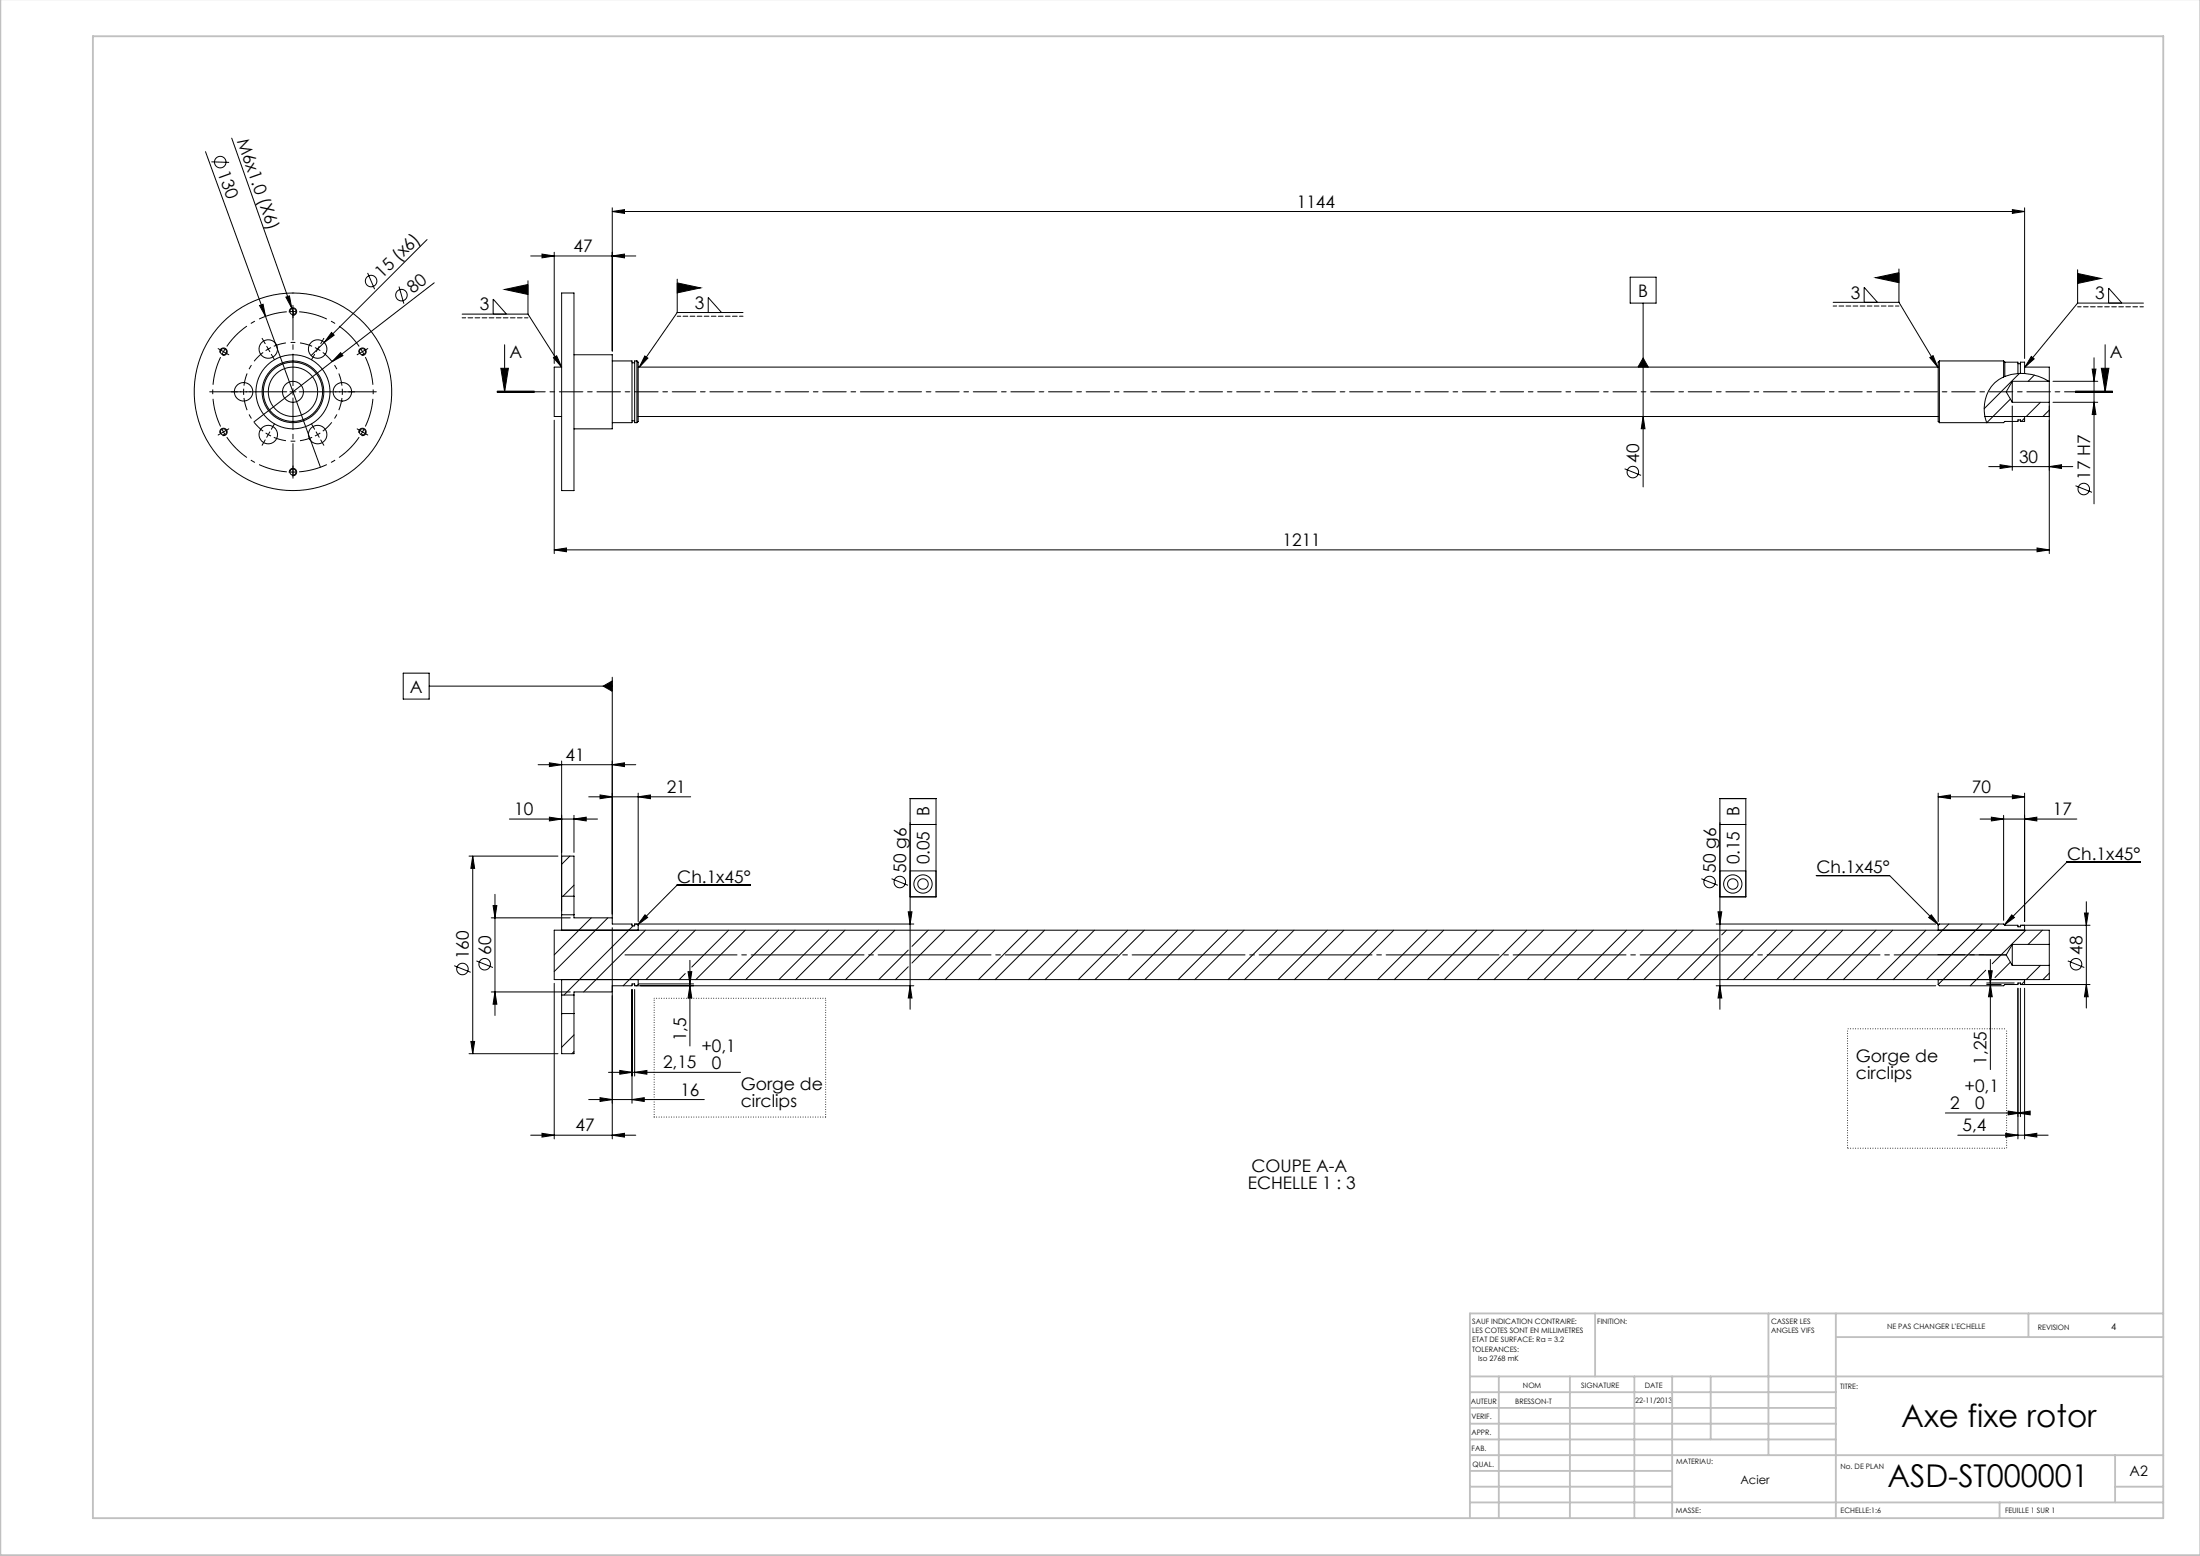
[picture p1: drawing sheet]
<svg xmlns="http://www.w3.org/2000/svg" width="594mm" height="420mm" viewBox="0 0 594 420" stroke-linecap="round" stroke-linejoin="round" font-family="sans-serif">
<g fill="none" stroke="#000" stroke-width=".27">
<path d="M62.6 37.3l16.8 47.7M55.5 40.9l16.2 44.5M57.1 43.7l4.8 .1M165.3 57.1l3.3-.5v1zM165.3 56.1v38.7M165.3 57.1h381.3M543.3 56.6l3.3 .5-3.3 .5zM546.6 56.1v40.7M99.3 73.7l1.8 4.4M107.7 77.4l1.3 4.6M115.3 64.7l-31.3 31.3M117.2 76.3l-27.5 21.3"/>
<path d="M136.3 78.1l6.3-1.3v2.7zM142.6 75.8v9M143.3 69.1h28.4M146.3 68.6l3.3 .5-3.3 .5zM149.6 68.1v30M151.6 79.1h3.4v53.3h-3.4zM165.3 69.1l3.3-.5v1zM182.9 76.4l6.3 1.3-6.3 1.4zM182.9 75.4v9M440.1 74.8h7v7h-7zM506.4 75l6.3-1.4v2.7zM512.7 72.6v9"/>
<path d="M561 73.8l6.3 1.4-6.3 1.3zM561 72.8v9M59.4 95.2a1 1 0 0 1 .9-1.3 1 1 0 0 1 1 1.1 1 1 0 0 1-1.2 .9M70.1 82.5l.9-.4 .7 3.3zM71.7 85.4l14.8 40.7M77.2 80.2l.9-.3 .7 3.2zM78.1 84.4a1 1 0 0 1 .9-1.3 1 1 0 0 1 1.1 1.1 1 1 0 0 1-1.3 .9M89.5 89.7l.7 .8-2.7 1.9zM89.7 97.6l-21.2 16.3M92 95.2l.6 .8-2.9 1.6zM96.9 95.2a1 1 0 0 1 .9-1.3 1 1 0 0 1 1.1 1.1 1 1 0 0 1-1.3 .9M124.8 84.8h17.8"/>
<path d="M133.2 84.8v-4.1l3.6 4.1M135.2 99.4h2.1l-1.1 6.4zM136.2 93.1v12.7M142.6 84.8l9 14.3M149.4 96.6l.9-.6 1.3 3.1zM151.6 99.1h-2v13.3h2M155 95.8h10.3v20h-10.3M165.3 97.4h5.3v16.7h-5.3M170.6 97.9h.8M172 97.4h-.6v16.7h.6M172 97.4v16.7M172 97.4l.3 .4v16l-.3 .3"/>
<path d="M172.3 99.1h351M174.1 96.1l.8 .6-2.3 2.4zM182.9 84.4h17.7M182.9 84.4l-10.3 14.7M191.2 84.4v-4.1l3.6 4.1M443.6 81.8v49.6M443.6 96.6l1.4 2.5h-2.8zM495 81.6h17.7M503.3 81.6v-4l3.6 4M512.7 81.6l10.5 17.5M521.1 96.5l.8-.5 1.3 3.1zM523.6 97.4l-.3 .4v16l.3 .3"/>
<path d="M523.6 97.4v16.7M523.6 97.4h17.4M541 97.4v4.3M541 97.4l.3 .4M541.3 97.8h3.5v3M541.3 97.8v3.8M544.8 98.2h.7M545.5 97.8h1.1v3h-1.1zM546.6 99.1h6.7v3.9M548.4 96.2l.8 .7-2.5 2.2zM561 81.8h17.7M561 81.8l-14.3 17.3"/>
<path d="M564.9 99.6h1l-.5 3.3zM565.4 96.6v39.4M567.4 99.4h2l-1 6.4zM568.4 93.1v12.7M569.3 81.8v-4l3.6 4M59.4 116.9a1 1 0 0 1 .9-1.3 1 1 0 0 1 1 1.1 1 1 0 0 1-1.2 .9M96.9 116.9a1 1 0 0 1 .9-1.3 1 1 0 0 1 1.1 1.1 1 1 0 0 1-1.3 .9M97.1 116.2l1.5 .8M98.3 115.9l-.9 1.4M134.2 105.8h10M134.2 105.9h10M134.2 105.6h10"/>
<path d="M149.6 113.4v36M170.6 113.6h.8M172.3 112.4h351M443.6 112.4l.6 3.3h-1.1zM535.9 112.4h17.4M541 101.7a9.7 9.7 0 0 0-4.7 12.1l.1 .3 6.4-6.4M541.3 101.6l-.3 .1M543.3 109.6v17.4M543.3 102.9v5.7M543.3 102.9h9.9M543.3 108.6h10M543.3 102.9l-1.6 2.9 1.6 2.8"/>
<path d="M544.8 100.8l-1.8 .3-1.7 .5M545.2 100.8l-9.5 9.5M545.5 100.8h-.7M546.6 112.9l-.8 .9M546.6 112.4v1.4h-1.1v-.5h-.7v.5h-3.5l-.3 .3h-17.4M546.7 100.8a14 14 0 0 1 6.6 2.2M549.3 101.2l-1.7 1.7M550.9 108.6l-3.8 3.8M553.3 110.7l-1.7 1.7M553.3 103v5.6M553.3 108.6v40.8M554.3 102.9h12.1"/>
<path d="M554.3 108.6h12.1M560.4 105.6h10zM560.4 105.8h10M560.4 105.9h10M565.4 108.6l.5 3.3h-1zM78.1 127.7a1 1 0 0 1 .9-1.3 1 1 0 0 1 1.1 1.1 1 1 0 0 1-1.3 .9M438.6 126.5l4.5 1.8M537 126h22.7M540 125.4l3.3 .6-3.3 .5zM553.3 126l3.3-.6v1.1zM560.4 131.1l4.4 1.8M149.6 148.4l3.3-.5v1z"/>
<path d="M149.6 148.4h403.7M550 147.9l3.3 .5-3.3 .5zM108.9 181.7h7v7h-7zM115.9 185.2h49.4M162.9 185.2l2.4-1.4v2.8zM165.3 182.8v66.6h5.3v.5h.8v-.5h75.3M145.3 206.4h26.4M148.3 205.9l3.3 .5-3.3 .5zM151.6 205.4v40.5M159 215.1h27.5M162 214.6l3.3 .5-3.3 .5zM165.3 206.4l3.3-.5v1z"/>
<path d="M172.3 215.1l3.3-.5v1zM172.3 214.1v34.6M523.3 215.1l3.3-.5v1zM523.3 215.1h23.3M523.3 214.1v34.6M543.3 214.6l3.3 .5-3.3 .5zM546.6 214.1v34.6M126.6 231.1h24M127.6 231.1v53.3M127.6 231.1l.5 3.3h-1zM137.5 221.1h23.8M148.3 220.6l3.3 .5-3.3 .5z"/>
<path d="M151.6 231.1h3.4v10.8M153.9 231.1l-2.3 2.2M155 238.9l-3 3M155 221.1l3.3-.5v1zM155 220.1v10M202.6 238.9h-19.8l-10.6 10.7M240.7 237.2l4.5 1.8M245.7 235.1h7M245.7 222.5h7M459.4 237.2l4.4 1.8M464.4 235.1h7M464.4 222.5h7"/>
<path d="M490.4 236.3h19.8l13.2 13.3M534.6 221.1h26.1M537.7 220.6l3.3 .5-3.3 .5zM541 220.1v28.3M546.6 221.1l3.3-.5v1zM577.9 232.7h-19.8l-16.9 16.9M128.6 259.4l4.5 1.8M132.6 247.7h21.4M133.1 244.4h1l-.5 3.3zM133.6 241.4v32.7M151.6 246.9v4.2M151.6 246.9h3.4"/>
<path d="M155 241.9v5M155 241.9h-3.4v5M155 246.9v.8h10.3M159.6 247.7l-10 10M164.1 247.7l-14.5 14.5M165.3 250.4v57M170.9 249.9l-18.6 18.7M171.4 249.4v.1M172 249.4l.3 .3v1.4M174.1 246.9l.8 .7-2.7 2zM174.3 251.1l-16.7 16.6M183.2 251.1l-15 15"/>
<path d="M186.3 259.2v23.1M187.7 251.1l-13.3 13.3M196.7 251.1l-9.9 9.9M201.2 251.1l-13.3 13.3M210.2 251.1l-13.3 13.3M214.7 251.1l-13.4 13.3M223.7 251.1l-13.4 13.3M228.2 251.1l-13.4 13.3M237.1 251.1l-13.3 13.3M241.6 251.1l-13.3 13.3M245.2 246.1h1l-.5 3.3zM245.2 256.5l-7.9 7.9"/>
<path d="M245.7 242.1h7v-26.6l-7 .1v56.8M250.6 251.1l-4.4 4.4M255.1 251.1l-8.9 8.8M264.1 251.1l-13.4 13.3M268.6 251.1l-13.4 13.3M277.5 251.1l-13.3 13.3M282 251.1l-13.3 13.3M291 251.1l-13.3 13.3M295.5 251.1l-13.3 13.3M304.5 251.1l-13.4 13.3M309 251.1l-13.4 13.3M318 251.1l-13.4 13.3"/>
<path d="M322.4 251.1l-13.3 13.3M331.4 251.1l-13.3 13.3M335.9 251.1l-13.3 13.3M344.9 251.1l-13.3 13.3M349.4 251.1l-13.3 13.3M358.4 251.1l-13.4 13.3M362.9 251.1l-13.4 13.3M371.8 251.1l-13.3 13.3M376.3 251.1l-13.3 13.3M385.3 251.1l-13.3 13.3M389.8 251.1l-13.3 13.3M398.8 251.1l-13.4 13.3"/>
<path d="M403.3 251.1l-13.4 13.3M412.2 251.1l-13.3 13.3M416.7 251.1l-13.3 13.3M425.7 251.1l-13.3 13.3M430.2 251.1l-13.3 13.3M439.2 251.1l-13.3 13.3M443.7 251.1l-13.4 13.3M452.7 251.1l-13.4 13.3M457.1 251.1l-13.3 13.3M463.4 249.4h59.2M463.9 246.1h1l-.5 3.3zM463.9 253.3l-11.1 11.1"/>
<path d="M463.9 257.8l-6.6 6.6M464.4 242.1h7v-26.6l-7 .1v56.8M466.1 251.1l-1.2 1.2M470.6 251.1l-5.7 5.7M479.6 251.1l-13.3 13.3M484.1 251.1l-13.3 13.3M493.1 251.1l-13.4 13.3M497.6 251.1l-13.4 13.3M506.5 251.1l-13.3 13.3M511 251.1l-13.3 13.3M520 251.1l-13.3 13.3M520.7 247.6l.8-.7 1.9 2.7z"/>
<path d="M526.2 249.4l-15 15M535.1 249.4l-15 15M537.4 259v29.7M539.6 249.4l-16.3 16.3M542.8 259.7l-4.1 4.2M543.2 246.9l.7 .8-2.7 1.9zM543.3 254.9v5.7M543.3 254.9h10M543.3 254.9l-1.6 2.8 1.6 2.9M546.6 249.7v1.4M546.9 251.1l-9 9M551.4 251.1l-3.8 3.8"/>
<path d="M553.3 254.9v5.7M553.3 254.9v-3.8h-403.7v13.3h403.7v-3.8M558.3 259.4l4.5 1.8M562.8 246.4h1l-.5 3.3zM563.3 243.4v28.7M564.3 249.7h-18.8v.5h-.7v-.5h-3.5l-.3-.3h-17.4l-.3 .3v1.4M122.6 260.7l4.5 1.7M132.6 267.7h21.4M133.6 267.7l.5 3.4h-1zM149.6 265.4v42M151.6 268.6v5M151.6 264.4v4.2"/>
<path d="M151.6 273.6v10.8h3.4v-10.8M151.6 268.6h3.4M151.6 273.6h3.4M151.8 273.6l-.2 .1M155 279.4l-3.4 3.3M155 268.6v5M165.3 266.1h5.3v-.5h.8v.5h75.3M165.3 267.7h-10.3v.9M170.6 267.1v30.7M171.4 267.1v23.3M172.3 264.4v1.3l-.3 .4M172.4 265.6h14.9"/>
<path d="M185 262.8l-1.6 1.6M185.8 262.3h1l-.5 3.3zM186.3 266.1l.5 3.3h-1zM245.2 260.9l-3.4 3.5M245.7 266.1l.5 3.3h-1zM463.4 266.1h59.2M464.4 266.1l.5 3.3h-1zM523.3 265.7l.3 .4h17.4l.3-.4h3.5v-.4h.7v.4h18.8M523.3 264.4v1.3M536.1 261.9l-4.2 4.2M536.4 265.7h3.9M536.4 265.3h7.4"/>
<path d="M536.9 262h1l-.5 3.3zM537.4 265.7l.5 3.4h-1zM543.3 260.6h10M544.8 266.7v40.7M545.5 266.7v34.7M546.6 264.4v1.3M546.6 266.7v40.7M546.6 264.9l-.8 .8M550.9 260.6l-3.8 3.8M553.3 262.7l-1.7 1.7M563.3 265.7l.5 3.4h-1zM126.6 284.4h24"/>
<path d="M127.1 281.1h1l-.5 3.3zM155 283.8l-.6 .6M159 296.8h31.2M162 296.3l3.3 .5-3.3 .5zM164.3 289.4h35.6M167.3 288.9l3.3 .5-3.3 .6zM170.6 296.8l3.3-.5v1zM171.4 289.4l3.3-.5v1.1zM542.2 299.9l3.3 .5-3.3 .5zM143.3 306.4h28.4M146.3 305.9l3.3 .5-3.3 .5zM165.3 306.4l3.3-.5v1z"/>
<path d="M525.3 300.4h20.2M528.6 306.4h24.4M541.5 305.9l3.3 .5-3.3 .5zM544.8 300.4l3.3-.5v1zM546.6 306.4l3.3-.5v1z"/>
<circle cx="59.5" cy="43.8" r="1.56"/>
<circle cx="100.2" cy="75.9" r="1.56"/>
<circle cx="108.4" cy="79.7" r="1.56"/>
<circle cx="60.3" cy="94.9" r=".83"/>
<circle cx="72.4" cy="94.2" r="2.5"/>
<circle cx="79.1" cy="84.1" r=".83"/>
<circle cx="85.8" cy="94.2" r="2.5"/>
<circle cx="97.9" cy="94.9" r=".83"/>
<circle cx="60.3" cy="116.6" r=".83"/>
<circle cx="65.8" cy="105.8" r="2.5"/>
<circle cx="72.4" cy="117.3" r="2.5"/>
<circle cx="79.1" cy="105.8" r="26.7"/>
<circle cx="79.1" cy="105.8" r="6.7"/>
<circle cx="79.1" cy="105.8" r="8.3"/>
<circle cx="79.1" cy="105.8" r="2.83"/>
<circle cx="79.1" cy="105.8" r="8"/>
<circle cx="79.1" cy="105.8" r="10"/>
<circle cx="85.8" cy="117.3" r="2.5"/>
<circle cx="92.4" cy="105.8" r="2.5"/>
<circle cx="97.9" cy="116.6" r=".83"/>
<circle cx="79.1" cy="127.4" r=".83"/>
<circle cx="440.9" cy="127.4" r="1.56"/>
<circle cx="562.6" cy="132" r="1.56"/>
<circle cx="243" cy="238.1" r="1.56"/>
<circle cx="249.2" cy="238.6" r="2.47"/>
<circle cx="249.2" cy="238.6" r="1.41"/>
<circle cx="461.6" cy="238.1" r="1.56"/>
<circle cx="467.9" cy="238.6" r="2.47"/>
<circle cx="467.9" cy="238.6" r="1.41"/>
<circle cx="124.9" cy="261.6" r="1.56"/>
<circle cx="130.9" cy="260.3" r="1.56"/>
<circle cx="560.5" cy="260.3" r="1.56"/>
</g>
<g fill="none" stroke="#000" stroke-width=".27" stroke-dasharray="30.5 1.3 1.3 1.3" stroke-linecap="butt">
<path d="M60.3 94.9l-.4 .8M60.3 94.9l.5-.7M72.4 94.2l-.7 .4M72.4 94.2l.8-.4M79.1 84.1h-.8M79.1 84.1h.8M85.8 94.2l-.8-.4M85.8 94.2l.7 .4M97.9 94.9l-.5-.7M97.9 94.9l.4 .8M60.3 116.6l.5 .7M60.3 116.6l-.4-.7"/>
<path d="M65.8 105.8v.8M65.8 105.8v-.9M72.4 117.3l.8 .4M72.4 117.3l-.7-.4M85.8 117.3l.7-.4M85.8 117.3l-.8 .4M92.4 105.8v-.9M92.4 105.8v.8M79.1 127.4h.8M79.1 127.4h-.8"/>
</g>
<path d="M59.6 96.4a21.7 21.7 0 0 0 0 18.7M77.4 84.2a21.7 21.7 0 0 0-16.2 9.3M97 93.5a21.7 21.7 0 0 0-16.2-9.3M61.2 118a21.7 21.7 0 0 0 16.2 9.4M98.6 115.1a21.7 21.7 0 0 0 0-18.7M80.8 127.4a21.7 21.7 0 0 0 16.2-9.4" fill="none" stroke="#000" stroke-width=".27" stroke-dasharray="30.5 1.3 1.3 1.3" stroke-dashoffset="22.7" stroke-linecap="butt"/>
<path d="M71 95.1a13.3 13.3 0 0 0-5.1 9M84.3 93.5a13.3 13.3 0 0 0-10.4 0M65.9 107.4a13.3 13.3 0 0 0 5.1 9M73.9 118a13.3 13.3 0 0 0 10.4 0M87.2 116.4a13.3 13.3 0 0 0 5.1-9M92.3 104.1a13.3 13.3 0 0 0-5.1-9" fill="none" stroke="#000" stroke-width=".27" stroke-dasharray="30.5 1.3 1.3 1.3" stroke-dashoffset="27.1" stroke-linecap="butt"/>
<path d="M134.2 105.8h436.2" fill="none" stroke="#000" stroke-width=".27" stroke-dasharray="6.3 1.3 1.3 1.3" stroke-dashoffset="3.5"/>
<path d="M541.7 257.7h-373" fill="none" stroke="#000" stroke-width=".27" stroke-dasharray="30.5 1.3 1.3 1.3" stroke-dashoffset=".2"/>
<path d="M541.7 257.7h-18.5" fill="none" stroke="#000" stroke-width=".27" stroke-dasharray="30.5 1.3 1.3 1.3" stroke-dashoffset="23.2"/>
<path d="M176.6 269.4h46.3M176.6 301.5h46.3" fill="none" stroke="#000" stroke-width=".27" stroke-dasharray="0 .6"/>
<path d="M176.6 269.4v32.1M222.9 269.4v32.1" fill="none" stroke="#000" stroke-width=".27" stroke-dasharray="0 .6" stroke-dashoffset=".2"/>
<path d="M498.8 277.7v32.2M541.8 277.7h-43M541.8 277.7v32.2M541.8 309.9h-43" fill="none" stroke="#000" stroke-width=".27" stroke-dasharray="0 .6" stroke-dashoffset=".1"/>
<g fill="none" stroke="#c0c0c0" stroke-width=".5">
<path d="M.1 -.1v419.9h594M25.1 9.8h559v400h-559zM430.7 354.5v17M477.5 354.5v38.3M495.7 354.5v55.3M547.7 354.5v6.4M584.1 354.5h-187.2v55.3M396.9 371.5h187.2M396.9 375.8h98.8M404.7 371.5v38.3M423.9 371.5v38.3M441.3 371.5v38.3"/>
<path d="M451.5 371.5v38.3M461.9 371.5v17M495.7 360.9h88.4M396.9 388.5h98.8M396.9 384.3h98.8M396.9 380h98.8M396.9 397h54.6M396.9 392.8h187.2M571.1 392.8v12.7M396.9 405.5h187.2M396.9 401.3h54.6M539.9 405.5v4.3"/>
<path d="M571.1 401.3h13"/>
</g>
<g fill="none" stroke="#000" stroke-width=".27" stroke-dasharray="30.5 1.3 1.3 1.3">
<path d="M59.6 94.5l-.7-.4M60.3 94.9l-.7-.4M60.3 94.9l.8 .4M61.1 95.3l.7 .5M71.6 92.8l-.8-1.5M72.4 94.2l-.4-.7M72.4 94.2l.5 .7M73.3 95.7l.8 1.4M79.1 84.1v-.8M79.1 84.1v.8M79.1 83.3v-.9M79.1 84.9v.9"/>
<path d="M84.9 95.7l-.8 1.4M85.8 94.2l.4-.7M85.8 94.2l-.4 .7M86.6 92.8l.8-1.5M97.1 95.3l-.7 .5M97.9 94.9l.7-.4M97.9 94.9l-.8 .4M98.6 94.5l.7-.4M59.6 117l-.7 .4M60.3 116.6l-.7 .4M60.3 116.6l.8-.4M61.1 116.2l.7-.4"/>
<path d="M64.1 105.8h-1.7M65.8 105.8h-.9M65.8 105.8h.8M67.4 105.8h1.7M71.6 118.7l-.8 1.5M72.4 117.3l-.4 .7M72.4 117.3l.5-.7M73.3 115.9l.8-1.5M79.1 105.8v-.9M79.1 105.8h-.8M79.1 105.8v.8M79.1 105.8h.8"/>
<path d="M84.9 115.9l-.8-1.5M85.8 117.3l.4 .7M85.8 117.3l-.4-.7M86.6 118.7l.8 1.5M90.8 105.8h-1.7M92.4 105.8h.9M92.4 105.8h-.8M94.1 105.8h1.7M97.1 116.2l-.7-.4M98.6 117l.7 .4M79.1 127.4v.9M79.1 127.4v-.8"/>
<path d="M79.1 128.3v.8M79.1 126.6v-.8"/>
</g>
<path d="M77.4 105.8h-20.8M79.1 104.1v-20.8M79.1 107.4v20.9M80.8 105.8h20.8" fill="none" stroke="#000" stroke-width=".27" stroke-dasharray="30.5 1.3 1.3 1.3" stroke-dashoffset="22"/>
<path d="M142.6 85.8h-17.8M200.6 85.4h-17.7M512.7 82.6h-17.7M578.7 82.8h-17.7" fill="none" stroke="#000" stroke-width=".27" stroke-dasharray="1.3 .6" stroke-dashoffset=".3"/>
<g fill="#000">
<path d="M70.1 82.5l.9-.4 .7 3.3zM77.2 80.2l.9-.3 .7 3.2zM89.5 89.7l.7 .8-2.7 1.9zM92 95.2l.6 .8-2.9 1.6z"/>
<path d="M165.3 69.1l3.3-.5v1zM146.3 68.6l3.3 .5-3.3 .5zM543.3 56.6l3.3 .5-3.3 .5zM165.3 57.1l3.3-.5v1zM553.3 126l3.3-.6v1.1zM540 125.4l3.3 .6-3.3 .5z"/>
<path d="M149.4 96.6l.9-.6 1.3 3.1zM136.3 78.1l6.3-1.3v2.7zM174.1 96.1l.8 .6-2.3 2.4zM182.9 76.4v2.7l6.3-1.4zM548.4 96.2l.8 .7-2.5 2.2zM561 73.8v2.7l6.3-1.3zM521.1 96.5l.8-.5 1.3 3.1zM506.4 75l6.3-1.4v2.7z"/>
<path d="M443.6 96.6l-1.4 2.5h2.8zM174.1 246.9l.8 .7-2.7 2zM543.2 246.9l.7 .8-2.7 1.9zM520.7 247.6l.8-.7 1.9 2.7zM162.9 185.2l2.4 1.4v-2.8z"/>
<path d="M135.2 99.4h2.1l-1.1 6.4zM567.4 99.4h2l-1 6.4z"/>
<path d="M443.6 112.4l.6 3.3h-1.1zM564.9 99.6h1l-.5 3.3zM565.4 108.6l.5 3.3h-1z"/>
<path d="M149.6 148.4l3.3-.5v1zM550 147.9l3.3 .5-3.3 .5z"/>
<path d="M162 214.6l3.3 .5-3.3 .5zM172.3 215.1l3.3-.5v1zM167.3 288.9l3.3 .5-3.3 .6zM171.4 289.4l3.3-.5v1.1zM162 296.3l3.3 .5-3.3 .5zM170.6 296.8l3.3-.5v1z"/>
<path d="M165.3 206.4l3.3-.5v1zM148.3 205.9l3.3 .5-3.3 .5zM155 221.1l3.3-.5v1zM148.3 220.6l3.3 .5-3.3 .5zM165.3 306.4l3.3-.5v1zM146.3 305.9l3.3 .5-3.3 .5zM546.6 306.4l3.3-.5v1zM541.5 305.9l3.3 .5-3.3 .5zM546.6 221.1l3.3-.5v1zM537.7 220.6l3.3 .5-3.3 .5zM543.3 214.6l3.3 .5-3.3 .5zM523.3 215.1l3.3-.5v1z"/>
<path d="M127.6 231.1l.5 3.3h-1zM127.1 281.1h1l-.5 3.3zM133.1 244.4h1l-.5 3.3zM133.6 267.7l.5 3.4h-1zM245.2 246.1h1l-.5 3.3zM245.7 266.1l.5 3.3h-1zM562.8 246.4h1l-.5 3.3zM563.3 265.7l.5 3.4h-1zM536.9 262h1l-.5 3.3zM537.4 265.7l.5 3.4h-1zM185.8 262.3h1l-.5 3.3zM186.3 266.1l.5 3.3h-1z"/>
<path d="M463.9 246.1h1l-.5 3.3zM464.4 266.1l.5 3.3h-1z"/>
<path d="M544.8 300.4l3.3-.5v1zM542.2 299.9l3.3 .5-3.3 .5z"/>
</g>
<g font-size="8.5">
<text x="513.3" y="385.1">Axe fixe rotor</text>
<text x="509.6" y="401.5">ASD-ST000001</text>
</g>
<g font-size="4.7">
<text x="63.9" y="38.2" transform="rotate(71 63.9 38.2)">M6x1.0 (X6)</text>
<text x="58.7" y="46.8" transform="rotate(70 58.7 46.8)">130</text>
<text x="350.1" y="56.1">1144</text>
<text x="154.9" y="68.1">47</text>
<text x="103.2" y="75.3" transform="rotate(-45 103.2 75.3)">15 (x6)</text>
<text x="111.5" y="79.4" transform="rotate(-38 111.5 79.4)">80</text>
<text x="129.5" y="83.8">3</text>
<text x="187.6" y="83.3">3</text>
<text x="442.3" y="80.1">B</text>
<text x="499.7" y="80.6">3</text>
<text x="565.7" y="80.8">3</text>
<text x="137.5" y="96.5">A</text>
<text x="569.7" y="96.5">A</text>
<text x="442.6" y="124.9" transform="rotate(-90 442.6 124.9)">40</text>
<text x="545.2" y="124.9">30</text>
<text x="564.3" y="129.4" transform="rotate(-90 564.3 129.4)">17 H7</text>
<text x="346.3" y="147.4">1211</text>
<text x="110.6" y="187">A</text>
<text x="152.7" y="205.4">41</text>
<text x="180" y="214.1">21</text>
<text x="532.4" y="214.1">70</text>
<text x="138.8" y="220.1">10</text>
<text x="251" y="220.4" transform="rotate(-90 251 220.4)">B</text>
<text x="469.6" y="220.4" transform="rotate(-90 469.6 220.4)">B</text>
<text x="554.3" y="220.1">17</text>
<text x="251" y="233.3" transform="rotate(-90 251 233.3)">0.05</text>
<text x="469.6" y="233.3" transform="rotate(-90 469.6 233.3)">0.15</text>
<text x="558.1" y="232.1">Ch.1x45°</text>
<text x="182.9" y="238.3">Ch.1x45°</text>
<text x="244.7" y="235.5" transform="rotate(-90 244.7 235.5)">50 g6</text>
<text x="463.3" y="235.5" transform="rotate(-90 463.3 235.5)">50 g6</text>
<text x="490.5" y="235.7">Ch.1x45°</text>
<text x="132.6" y="257.7" transform="rotate(-90 132.6 257.7)">60</text>
<text x="562.2" y="257.7" transform="rotate(-90 562.2 257.7)">48</text>
<text x="126.6" y="259" transform="rotate(-90 126.6 259)">160</text>
<text x="185.3" y="281" transform="rotate(-90 185.3 281)">1,5</text>
<text x="189.4" y="283.9">+0,1</text>
<text x="501.1" y="286.6">Gorge de</text>
<text x="536.4" y="287.4" transform="rotate(-90 536.4 287.4)">1,25</text>
<text x="179" y="288.4">2,15</text>
<text x="192.2" y="288.4">0</text>
<text x="501.1" y="291.1">circlips</text>
<text x="183.7" y="295.8">16</text>
<text x="200" y="294.3">Gorge de</text>
<text x="200" y="298.8">circlips</text>
<text x="526.5" y="299.4">2</text>
<text x="530.4" y="294.9">+0,1</text>
<text x="533.3" y="299.4">0</text>
<text x="155.4" y="305.4">47</text>
<text x="529.9" y="305.4">5,4</text>
<text x="337.9" y="316.3">COUPE A-A</text>
<text x="336.9" y="320.8">ECHELLE 1 : 3</text>
</g>
<text font-size="3.9" x="575" y="398.4">A2</text>
<text font-size="3.2" x="469.9" y="400.7">Acier</text>
<text font-size="2.5" x="570.1" y="358.9">4</text>
<g font-size="2">
<text x="397.5" y="357.4">SAUF INDICATION CONTRAIRE:</text>
<text x="397.5" y="359.9">LES COTES SONT EN MILLIMETRES</text>
<text x="431.2" y="357.4">FINITION:</text>
<text x="478.2" y="357.3">CASSER LES</text>
<text x="478.2" y="359.8">ANGLES VIFS</text>
<text x="509.5" y="358.8">NE PAS CHANGER L'ECHELLE</text>
<text x="550.2" y="359">REVISION</text>
<text x="397.5" y="362.4">ETAT DE SURFACE: Ra = 3.2</text>
<text x="397.5" y="364.9">TOLERANCES:</text>
<text x="399.1" y="367.4">Iso 2768 mK</text>
<text x="411.2" y="374.8">NOM</text>
<text x="426.9" y="374.7">SIGNATURE</text>
<text x="444.1" y="374.7">DATE</text>
<text x="496.8" y="375">TITRE:</text>
<text x="397.1" y="378.9">AUTEUR</text>
<text x="397.3" y="383.1">VERIF.</text>
<text x="409.1" y="378.9">BRESSON-T</text>
<text x="441.5" y="378.7">22-11/2013</text>
<text x="397.3" y="387.2">APPR.</text>
<text x="397.3" y="391.6">FAB.</text>
<text x="397.5" y="395.9">QUAL.</text>
<text x="452.5" y="395.3">MATERIAU:</text>
<text x="497" y="396.4">No. DE PLAN</text>
<text x="452.5" y="408.3">MASSE:</text>
<text x="497" y="408.4">ECHELLE:1:6</text>
<text x="541.4" y="408.4">FEUILLE 1 SUR 1</text>
</g>
</svg>
